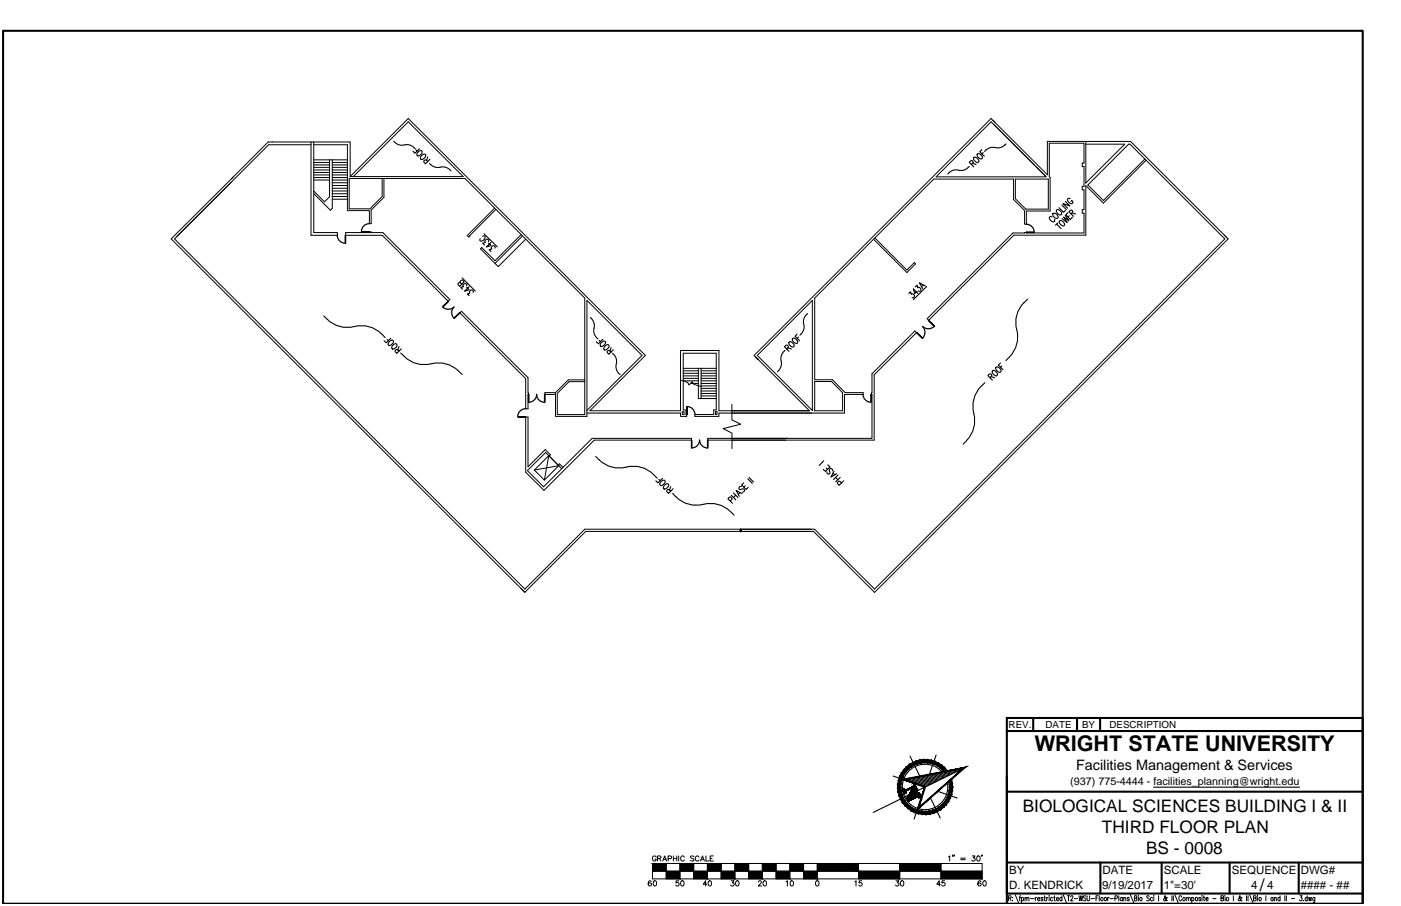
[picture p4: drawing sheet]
<svg xmlns="http://www.w3.org/2000/svg" width="432mm" height="279mm" viewBox="0 0 432 279" stroke-linecap="round" stroke-linejoin="round" font-family="sans-serif">
<!-- layer: Bio Sci I-3|A-NOTE -->
<g fill="none" stroke="#000" stroke-width=".34">
<path d="M298.8 51.3a3.4 3.4 0 0 1-3.9 1.1l-1.5 .3-1.3 1M299.4 50.7l.5-.6-.4-.6-.8 .6 1.4 1.3M299.7 50.3l1.1 .4M300.3 48.5a1.13 1.13 0 0 1 1.2 1.6 1.34 1.34 0 0 1-1.4-1.4zM301.4 47.4a1.13 1.13 0 0 1 1.2 1.6 1.12 1.12 0 0 1-1.1-.4 1.12 1.12 0 0 1-.1-1.2zM302.6 46.2l-.6 .6 1.4 1.4M303 47l-.3 .5M309.7 44.7a4.2 4.2 0 0 1-4 .7l-1 .3-1.2 1M310.1 44.4l-.4 .4M324.2 66.9a.56 .56 0 0 0-.8 .1 .56 .56 0 0 0 .3 .8l.3 .4a.54 .54 0 0 0 .8 .2 .54 .54 0 0 0 .2-.8M324.5 65.9a1.04 1.04 0 0 1 1.2 .2 1.04 1.04 0 0 1 .2 1.2 1.27 1.27 0 0 1-1.4-1.4zM325.6 64.9a1.02 1.02 0 0 1 1.2 .1 1.02 1.02 0 0 1 .2 1.3 1.34 1.34 0 0 1-1.4-1.4z"/>
<path d="M325.6 69.1l1.4 1.4M326 68.8l-.7 .6M326.4 64.1l1.4 1.4 .6-.6M326.7 68a1.12 1.12 0 0 1 1.1 .5 1.12 1.12 0 0 1 .1 1.2 1.13 1.13 0 0 1-1.2-1.7zM327.3 63.2l1.3 1.4M328.3 66.4l1.2 1.7-1.7-1.2 1.1 1.7-1.6-1.1M328.4 62.1l1.3 1.4-2.1-.7 1.4 1.4M329.2 65.6l-.7 .7 1.4 1.4 .7-.7M329.6 66.5l-.4 .4M329.8 61.3a.56 .56 0 0 0-.8 .1 .56 .56 0 0 0 .3 .8l.3 .4a.56 .56 0 0 0 .9 .1 .56 .56 0 0 0-.2-.9l-.2 .3M330.1 66l.5-.7-.4-.5-.7 .5 1.3 1.4M330.5 65.6l1 .4"/>
<path d="M248.5 97.1a4 4 0 0 0-.7 4l-.2 1-1 1.2M248.9 96.7l-.3 .4M315.6 93.3a8.9 8.9 0 0 0-2 9.3 8.7 8.7 0 0 1-2.5 7.4M316.7 92.3l-1 1M240 114.3l-.4 .4M240.7 111.4v1.5l-.7 1.4M241.9 108l-.7 .8-.4 1v1.6M242.5 107.6l.5-.7-.5-.5-.7 .5 1.4 1.4M242.8 107.2l1.1 .4M243.1 105.6a1.1 1.1 0 0 1 1.7 1 .85 .85 0 0 1-1 .4 .85 .85 0 0 1-.6-.8zM244.2 104.5a1.07 1.07 0 0 1 1.6 1v.2a1.13 1.13 0 0 1-1.6-1.2zM245.7 103.1l-.7 .6 1.4 1.4"/>
<path d="M246.1 103.9l-.4 .5M303.5 118a9.3 9.3 0 0 0-3.2 10.4 8.7 8.7 0 0 1-2.4 7.5M305.1 116.5l.6-.7-.5-.5-.7 .5 1.4 1.4M305.5 116.1l1 .4M306 114.3a1.14 1.14 0 0 1 1.2 1.6 1.16 1.16 0 0 1-1.2-1.6zM307.1 113.2a1.1 1.1 0 0 1 1.1 .4 1.1 1.1 0 0 1 .1 1.2 1.15 1.15 0 0 1-1.2-1.6zM308.4 111.9l-.7 .7 1.4 1.4M308.8 112.8l-.4 .5M311.2 110.1l-1.2 1.1M297.9 135.9l-1 1.1M225.1 154.5l.5-.6-.5-.6-.8 .5 1.4 1.4M225.4 152.8l1.4 1.3"/>
<path d="M226.1 152l1.4 1.4M226.8 152.7l-.8 .7M228.1 151.9l-.5 .5M228.5 150l-.7 .3v.5l.3 .2a.85 .85 0 0 1 1.4 .3l-.3 .4h-.4M228.7 152.2l-1.8-1 1 1.8M229.2 148.9l-.6 .6 1.4 1.4 .6-.6M229.6 149.8l-.4 .4M230.5 147.7l1.4 1.4M230.9 147.2l1.4 1.4"/>
</g>
<!-- layer: Bio Sci I-3|ROOM-NUMBER -->
<path d="M280.1 90.5l.5-.5 .3 .8a.58 .58 0 0 1 .9 .2 .58 .58 0 0 1-.7 .8M282.1 88.5l.5-.6 .3 .9a.55 .55 0 0 1 .9 .3 .55 .55 0 0 1-.7 .6M282.7 89.8l-.8 .7-.4-1.4 1.4 1.4M284.6 87.9l-.5 .5M285.2 88.2l-1.8-1 1 1.8M285.6 88.4l-4.1 4" fill="none" stroke="#000" stroke-width=".34"/>
<!-- layer: Bio Sci I-3|A-EXISTING -->
<g fill="none" stroke="#000" stroke-width=".31">
<path d="M305.4 37.6l17 16.9h-33.9zM306 37.1l.7 .6M306.2 38.2l12.8 12.8M312.9 55.2h10.2v9.3h-6.9l-3.3-3.2zM319.3 51.4l3 3M334.7 43.6v12.8l11.9-11.9h-11.9M352.9 49l-12.8 12.8-4.8-4.8 12.6-12.5h.4l29.2 29.2-107.9 108-18.5-18.5h-22.8M353.2 49.4l-13.1 13.2-5.4-5.4v15.3h-22.2l-26.3 26.3-.4-.5 26.4-26.4h3.6v-.2h.5v.2h17.8v-6.1h-.5v-1.1h.5v-6.1h-.5v-1.1h.5v-6.1h-.5v-1.1h.5v-6.1h-10.7l.3 20.9h-7.4v4h-.5v-4.2l-3.4-3.4v-6.3h-24.6l-36.7 36.7v25.2h5.5l3.9 4h5.5v.5h-5.7v5.8h-34.7M269.6 73.4l9.9 9.9 2.3-2.3 .4 .4-2.7 2.6-10.2-10.2M377.3 72.5l.8 .8M250.4 92.6v34l-17-17zM233.6 110.8l-.7-.7 .7 .7"/>
<path d="M251.1 117.7h5.2l3.4 3.4v5.6h-8.6zM225.6 135.2h43.1v-13.6h-.1v-.5h.1v-5.8l13.3-13.2 .5 .5-13.1 13v20.1h-43.8M225.6 124.7v4.8l2.7 1.3-5.4 1.4 2.7 1.4v4.8M225.6 126.7h23.9l-17.1-17.1 73-73.1 17.4 17.4v-10.3h25.7l30 30.1-108.9 109-18.8-18.8h-22.5M228.3 163v.4l-.3 .1 .6 .1-.3 .1v.4"/>
</g>
<!-- layer: Bio Sci I-3|A-DOOR -->
<path d="M316.3 69.1a2.43 2.43 0 0 1 2.4 2.5M316.3 71.6l2.4 .1zM286.1 98.9l2 1.7zM282.5 102.5l1.8 1.9zM284.3 100.7a2.56 2.56 0 0 1 0 3.6M287.9 100.7a2.56 2.56 0 0 1-3.6 0M266 121.6a2.43 2.43 0 0 0 2.4 2.5M268.4 121.6l.2 2.5z" fill="none" stroke="#000" stroke-width=".38"/>
<!-- layer: Bio Sci II-3|A-EXISTING -->
<g fill="none" stroke="#000" stroke-width=".31">
<path d="M71.9 54.5l-19.1 19.2 109 109M83.9 43.7v.1M95.9 44.6h-13.1l-29 29.1 108 108 18.4-18.5h69.9M95.9 43.8v28.8h8.1v-.9h-7.3v-27.9M96.7 44.6h10.4v20.4h6.7v4h.6v-4.2l3.9-4v-5.8M96.7 52.4h4.9M96.7 53.2h4.9M96.7 53.9h4.9M96.7 54.8h4.9M96.7 50.9h4.9M96.7 50.1h4.9M96.7 49.3h10.4"/>
<path d="M96.7 55.5h4.9M96.7 51.6h4.9M101.6 49.3v11.4l-1.6 1.5-3.3-3.3M102.4 49.3v14.9l-.6 .6-5.1-5.1M102.4 52.4h4.7M102.4 53.2h4.7M102.4 53.9h4.7M102.4 54.8h4.7M102.4 50.9h4.7M102.4 50.1h4.7M102.4 55.5h4.7M102.4 51.6h4.7"/>
<path d="M102.4 56.4h4.7M102.4 57.2h4.7M102.4 58.1h4.7M102.4 58.9h4.7M102.4 59.7h4.7M107.9 54.5l17.9-18 73.1 73.1-17.1 17.1h27.9v-18.6h11.9v18.6h27.9M107.9 54.5v-10.7h-25.3l-11.3 11.3M107.9 54.5h34.9l-17-16.9-16.9 16.9M117.8 55v5.6l-3.8 3.8h-6.4v-9.4h35.7l36.9 36.9v36h-8.4v-6.6l3.6-3.6h4.8M102.4 60.6h4.7M102.4 61.4h4.7M106.5 71.7h11.5l20.7 20.7-.6 .5-20.3-20.3h-11.3z"/>
<path d="M113.8 71.7v-.2h.6v.2M152.5 64.2l-8.5 8.5 .5 .4 8.3-8.5M160.6 72.4l-8 8-4.1-4.1-.4 .4 5.5 5.5 8.4-8.4M161.1 72.7l-8.5 8.5M142.2 96l20.5 20.5v9.6h-.7v-9.3l-20.3-20.3zM180.2 117.2h-5.1l-3.9 3.9M209.7 117.2l2.2 .7 .5 .8 1-1 .4 .8 2.2 .7M210.6 117.4h4.6M210.6 116.7h4.6M210.6 115.9h4.6M210.6 115.1h4.6M210.6 114.4h4.6"/>
<path d="M210.6 113.6h10.1M213 118.3h2.2M215.2 113.6v9.3h5.5M216.1 118.3h4.6M216.1 117.4h4.6M216.1 116.7h4.6M216.1 115.9h4.6M216.1 115.1h4.6M216.1 114.4h4.6M216.1 119.8h4.6M216.1 113.6v9.3M216.1 119h4.6"/>
<path d="M171.2 121.1v7.3h9.7v-35.8l17 17-17 17M171.2 121.1h-3.2v.5h3.2M180.9 127.4h28.8v1h1.9l-.2-2h-.8v-17.5h10.1v17.5h-.7v1.4h-5.8v.6h7.4v-1h28.6M210.3 127h.5v.8h-.5zM216.1 120.6h4.6M216.1 121.3h4.6M216.1 122.1h4.6M220.5 127h.5v.8h-.5zM242.8 135.2h-24.6v.5h24M169.1 140.5l-4.4 4.5M169.2 140.6l.4-.3-1.6-1.6-5.3 5.2v-15.3h-.7v17l5.7 5.6 15.4-15.5h30v-.5h-30.6l-15 14.9-5-5 5.7-5.6 4.9 5M172 143.4l.4-.3 1.1 1.1"/>
<path d="M172.2 143.6l-3.1-3.1-1.3 7.6-3.1-3.1M172.2 143.6l-7.5 1.4M172.2 143.6l-4.4 4.5M250.8 163.9h-70.3l-18.7 18.8-1.3-1.2"/>
</g>
<!-- layer: Bio Sci II-3|A-NOTE -->
<g fill="none" stroke="#000" stroke-width=".34">
<path d="M121.3 43.6a3.4 3.4 0 0 0 3.9 1l1.5 .3 .9 .6M127.6 45.5l.4 .4M128.2 46.2l.4 .4M129 46.7a.6 .6 0 0 1 1-.2 .6 .6 0 0 1-.1 1l-.4 .3a.57 .57 0 0 1-.9 .2 .57 .57 0 0 1 .1-1zM129.3 45.9l-1.4 1.4-.6-.7M129.8 48.1l.3-.3a.59 .59 0 0 1 1-.2 .59 .59 0 0 1-.1 1l-.4 .3a.6 .6 0 0 1-.9 .2 .6 .6 0 0 1 .1-1zM131.8 48.4l-.3 1.1M132.4 50.4a3.3 3.3 0 0 0 3.8 1.1l1.6 .2 .8 .6M132.5 49.1l-1.4 1.4-.5-.8 .5-.4 .7 .5M138.7 52.4l.3 .3M99.8 97.4a9.4 9.4 0 0 0 10.3 3.1 9.1 9.1 0 0 1 8.6 3.6M182 97.9a3.4 3.4 0 0 1 1 3.8l.3 1.5 .6 .9"/>
<path d="M119.3 104.7l.4 .3M119.9 105.5l.3-.3a.6 .6 0 0 1 1-.2 .6 .6 0 0 1-.2 1l-.3 .3a.58 .58 0 0 1-1 .1 .58 .58 0 0 1 .2-.9zM120.5 104.3l-1.4 1.4-.7-.6M121 106.6l.3-.3a.6 .6 0 0 1 1-.2 .6 .6 0 0 1-.2 1l-.3 .3a.6 .6 0 0 1-1 .1 .6 .6 0 0 1 .2-.9zM123 106.9l-.4 1.1M123.5 108.9l1.1 1.1M123.7 107.6l-1.4 1.4-.5-.8 .5-.4 .7 .5M124.6 109.9a9.1 9.1 0 0 0 9.3 2.1 8.7 8.7 0 0 1 7.4 2.4M141.4 114.4l1 1.1M183.9 104.2l.4 .3M184.7 105l.4 .3M185.2 105.8l.4-.3a.59 .59 0 0 1 .9-.2 .59 .59 0 0 1-.1 .9l-.4 .4a.6 .6 0 0 1-.9 .1 .6 .6 0 0 1 .1-.9z"/>
<path d="M185.8 104.6l-1.4 1.4-.6-.6M186.3 106.9l.4-.4a.59 .59 0 0 1 .9-.1 .59 .59 0 0 1-.1 .9l-.4 .4a.6 .6 0 0 1-.9 .1 .6 .6 0 0 1 .1-.9zM188.4 107.2l-.4 1.1M188.8 108.9a3.3 3.3 0 0 1 1 3.9l.3 1.5 .6 .9M189 107.8l-1.4 1.4-.5-.7 .5-.5 .7 .6M190.8 115.2l.3 .3M183.6 140.8l1.1 1M184.7 141.8a8.7 8.7 0 0 0 8.3 2.2M193 144.1a9 9 0 0 1 9.5 3.4M203 147.8l.5 .4M203.6 148.6l.3-.2a.59 .59 0 0 1 1-.2 .59 .59 0 0 1-.2 .9l-.3 .4a.59 .59 0 0 1-1 .1 .59 .59 0 0 1 .2-1zM204.2 147.5l-1.4 1.4-.6-.6"/>
<path d="M204.7 149.7l.3-.3a.59 .59 0 0 1 1-.1 .59 .59 0 0 1-.2 .9l-.3 .4a.6 .6 0 0 1-1 .1 .6 .6 0 0 1 .2-1zM206.7 150l-.4 1.1M207.3 152.2l1.1 1.1M207.4 150.7l-1.3 1.5-.6-.8 .6-.5 .6 .6M208.4 153.3a8.7 8.7 0 0 0 8.4 2.2M216.8 155.5a8.7 8.7 0 0 1 8.3 2.3M225.2 157.8l1 1M253.9 142.1l-1.4 1.4M254.6 144.3l.4 .5M255.1 143.4l.7 .6-1.4 1.4-.7-.6M256.6 145.2a.53 .53 0 0 0-.5-.7 .53 .53 0 0 0-.5 .7l.2 .7-.2 .3-.5-.1-.2-.6M256.8 145.9l.5 .5"/>
<path d="M257.1 145.3l-1 1.8 1.8-1M257.5 147.2l.7 .7M258.3 146.5l-1.4 1.4M259 147.2l-1.4 1.4M260 148.3l-1.4 1.4-.5-.7 .5-.6 .7 .5"/>
</g>
<!-- layer: Bio Sci II-3|A-DOOR -->
<g fill="none" stroke="#000" stroke-width=".38">
<path d="M103.9 72.6a2.43 2.43 0 0 0 2.5 2.4M106.4 72.6l.1 2.4zM111.4 71.4l2.4 .1zM113.8 69a2.43 2.43 0 0 0-2.4 2.4M136.4 94.6l1.8-1.6zM136.5 94.7a2.4 2.4 0 0 0 3.4 0 2.43 2.43 0 0 0 0 3.4M139.9 98.1l1.8-1.6zM159.6 128.5l2.4 .1zM162 126a2.43 2.43 0 0 0-2.4 2.5M162.9 121.6l.1 2.5zM165.4 121.6a2.43 2.43 0 0 0 2.4 2.5M165.4 121.6a2.43 2.43 0 0 1-2.4 2.5"/>
<path d="M167.8 121.6l.2 2.5zM211.6 125.4l.2 2.4zM211.7 125.4a2.43 2.43 0 0 1 2.5 2.4M213.1 135.7l.1 2.4zM213.2 138.1a2.43 2.43 0 0 0 2.4-2.4 2.43 2.43 0 0 0 2.5 2.4M218.1 135.7l.1 2.4z"/>
</g>
<!-- layer: Bio Sci II-3|ROOM-NUMBER -->
<path d="M148.7 72.8a.56 .56 0 0 1 .8 .2 .56 .56 0 0 1-.2 .8l-.4 .3a.55 .55 0 0 1-.7 .3 .55 .55 0 0 1-.2-.8M149.2 72.1l4.1 4M150.6 74.5v-.1a.6 .6 0 0 0-.8-.6 .6 .6 0 0 0-.2 1l-.8 .2 .5 .6M151.3 74.8l-1.4 1.4 1.5-.5-.8-.7M152.5 76.5l.1-.2a.59 .59 0 0 0-.8-.5 .59 .59 0 0 0-.2 1l-.8 .2 .5 .6M141.9 87.2l.2-.7h.5l.5 .4-1.4 1.4-.5-.8 .5-.4 .6 .5M142.5 85.7l4 4.1M143.8 88.2a.57 .57 0 0 0-.6-.7 .57 .57 0 0 0-.4 .9l-.8 .3 .6 .5M144.6 88.4l-1.4 1.4 1.4-.4-.7-.8M145.8 90.2a.58 .58 0 0 0-.7-.7 .58 .58 0 0 0-.3 .9l-.8 .2 .6 .6" fill="none" stroke="#000" stroke-width=".34"/>
<!-- layer: BORDER -->
<g fill="none" stroke="#000" stroke-width=".63">
<path d="M.9 9.5h419.1v269.2h-419.1zM310.3 225.4h109.7M318.4 221.4v4M331.9 221.4v4M339.1 221.4v4M310.3 244.2h109.7M310.3 278.7v-57.3h109.7v57.3M310.3 275.6h109.7M310.3 266h109.7M339.1 266v9.6M358 266v9.6M379 266v9.6"/>
<path d="M400.3 266v9.6"/>
</g>
<!-- layer: BORDER-NOTE -->
<g fill="none" stroke="#000" stroke-width=".31">
<path d="M310.8 277l.7-.1v-.6l-.7-.1v1.6M311.2 277l.4 .8M312.1 277.7h.1M312.1 276.7v.2zM312.9 275.9l1 2.5M314.1 276.7h.5M314.6 276.2l-.3 .3v1.3M314.8 277l.1-.2a.43 .43 0 0 1 .6 .5 .43 .43 0 0 1-.7 .3M314.8 276.7v1.7M315.9 277l.3-.3 .3 .1v1M315.9 276.7v1.1M316.5 277l.3-.3 .3 .1v1"/>
<path d="M317.6 277.1h1M319.1 276.7v1.1M319.5 276.7l-.4 .5M319.8 277.2h.7l-.1-.4a.43 .43 0 0 0-.6 .5 .43 .43 0 0 0 .7 .3M321.5 277l-.3-.3-.4 .3 .6 .3v.4l-.6-.1M321.8 276.7h.4M322 276.2v1.3l.3 .3M322.6 276.7v1.1M323 276.7l-.4 .5M323.3 276.3h.1M323.4 276.7v1.1M324.5 277l-.2-.2a.43 .43 0 0 0-.5 .5 .43 .43 0 0 0 .7 .3"/>
<path d="M324.8 276.7h.4M325 276.2v1.3l.3 .3M325.6 277.2h.7l-.1-.4a.43 .43 0 0 0-.6 .5 .43 .43 0 0 0 .7 .3M327.3 277l-.1-.2a.43 .43 0 0 0-.6 .5 .43 .43 0 0 0 .7 .3M327.3 276.2v1.6M327.7 275.9l1 2.5M328.9 276.2h.8M329.3 276.2v1.6M330 276.6l.1-.3h.5v.5l-.6 1h.8M331.1 277.1h1M332.5 276.2l.3 1.6 .3-1.6 .3 1.6 .3-1.6M334.7 276.5l-.7-.2v.5l.6 .3 .1 .5-.3 .2-.5-.2"/>
<path d="M335 276.2v1.1l.4 .5 .4-.2v-1.4M336.3 277.1h1M337.8 277h.4M338.5 276.2h-.7v1.6M338.8 276.2v1.6M341.4 276.7v1.1M341.9 276.7l-.5 .5M342.2 277.1h1M343.6 277l.8-.1-.1-.6-.7-.1v1.6M344.8 276.2v1.6M345.9 277l-.2-.3a.49 .49 0 0 0-.5 .6 .49 .49 0 0 0 .6 .4l.1-.1M345.9 276.7v1.1"/>
<path d="M346.3 277l.3-.3 .3 .1 .1 1M346.3 276.7v1.1M348 277l-.2-.3-.4 .3 .6 .3v.4l-.6-.1M348.4 275.9l1 2.5M349.6 277l.7-.1v-.6l-.7-.1v1.6l.8-.1v-.6l-.2-.1M350.8 276.3h.1M350.9 276.7v1.1M354.2 276.5l-.7-.2v.4a.68 .68 0 0 1 .6 1l-.7-.1M355.2 277l-.1-.2a.43 .43 0 0 0-.5 .5 .43 .43 0 0 0 .6 .3M355.6 276.3h.1M355.6 276.7v1.1M357.1 276.2v1.6"/>
<path d="M359.8 276.9l-.1-.2-.4 .9a.39 .39 0 0 1-.5 .1 .39 .39 0 0 1-.1-.6l.5-.3v-.5h-.2v.5l.4 .8 .2 .2 .2-.1M361.2 276.2v1.6M361.6 276.2v1.6M362.1 275.9l1 2.5M364.2 276.6a.44 .44 0 0 0-.5-.4 .44 .44 0 0 0-.3 .6v.4a.44 .44 0 0 0 .3 .6 .44 .44 0 0 0 .5-.4M365.6 277l.3-.3 .3 .1v1M365.6 276.7v1.1M366.2 277l.3-.3 .3 .1 .1 1M367.3 277l.1-.2a.43 .43 0 0 1 .6 .5 .43 .43 0 0 1-.7 .3M367.3 276.7v1.7M370.1 277l-.2-.3-.4 .3 .5 .3v.4l-.5-.1M370.4 276.3h.1"/>
<path d="M370.5 276.7v1.1M370.9 276.7h.4M371.1 276.2v1.3l.2 .3M371.7 277.2h.7l-.3-.5a.49 .49 0 0 0-.4 .6 .49 .49 0 0 0 .6 .4l.1-.1M373.8 277.1h1M376.3 277l.7-.1 .1-.5-.8-.2v1.6l.8-.1v-.6l-.3-.1M377.5 276.3h.1M377.6 276.7v1.1M380.1 276.2v1.6M382.8 276.9l-.1-.2a.8 .8 0 0 1-.9 1l-.2-.4 .7-.7-.2-.4-.1 .6 .5 .9h.3M384.2 276.2v1.6M384.7 276.2v1.6"/>
<path d="M385.1 275.9l1 2.5M386.3 277l.7-.1 .1-.5-.8-.2v1.6l.8-.1v-.6l-.2-.1M387.5 276.3h.1M387.6 276.7v1.1M390.2 276.2v1.6M392.4 277l-.3-.3a.49 .49 0 0 0-.4 .6 .49 .49 0 0 0 .6 .4l.1-.1M392.4 276.7v1.1M392.8 277l.2-.3 .3 .1 .1 1M392.8 276.7v1.1M394.5 277l-.1-.2a.44 .44 0 0 0-.6 .5 .44 .44 0 0 0 .7 .3M394.5 276.2v1.6M396 276.2v1.6"/>
<path d="M396.5 276.2v1.6M398 277.1h1M400.7 276.2h.6l-.3 .6a.46 .46 0 0 1 .3 .7 .46 .46 0 0 1-.8 0M401.7 277.7h.1M402.9 277l-.2-.3a.49 .49 0 0 0-.5 .6 .49 .49 0 0 0 .6 .4l.1-.1M402.9 276.2v1.6M403.3 276.7l.2 1.1 .2-1.1 .3 1.1 .2-1.1M405.2 276.7v1.5l-.5 .1M405.2 277l-.2-.3a.49 .49 0 0 0-.5 .6 .49 .49 0 0 0 .6 .4l.1-.1"/>
<circle cx="339.6" cy="277.2" r=".49"/>
<circle cx="340.7" cy="277.2" r=".48"/>
<circle cx="351.6" cy="277.2" r=".48"/>
<circle cx="364.9" cy="277.2" r=".49"/>
<circle cx="368.8" cy="277.2" r=".49"/>
<circle cx="378.3" cy="277.2" r=".48"/>
<circle cx="388.4" cy="277.2" r=".48"/>
</g>
<path d="M355.5 242.8h45" fill="none" stroke="#000" stroke-width=".34"/>
<!-- layer: Graphic Scale -->
<g fill="none" stroke="#000" stroke-width=".31">
<path d="M200.7 271.9l-.1-.2a.73 .73 0 0 0-.8 .7 .73 .73 0 0 0 .7 .7 .5 .5 0 0 0 0-.8 .5 .5 0 0 0-.7 .4M201.1 266.3h101.6v4.7h-101.6zM201.1 268.7h101.6M201.5 271.7a.79 .79 0 0 1 1 .6 .79 .79 0 0 1-.6 .9l-.5-.3zM202.2 264.3a.59 .59 0 0 0-.6-.3 .59 .59 0 0 0-.5 .6v.3a.57 .57 0 0 0 .6 .6 .57 .57 0 0 0 .5-.6h-.3M202.7 264.7l.9-.1 .1-.5-1-.1v1.5M203.2 264.7l.5 .8M204.3 265.5l.6-1.5 .6 1.5M204.5 265h.7M205.3 266.3v4.7M205.9 264.8l1-.1v-.7h-1v1.5M207.5 264v1.5"/>
<path d="M207.5 264.7h1.1M208.6 264v1.5M209.2 271.6h-.8l-.1 .7a.56 .56 0 0 1 .9 0 .56 .56 0 0 1-.1 .8 .56 .56 0 0 1-.8-.2M209.2 264v1.5M209.6 266.3v4.7M210 271.7a.79 .79 0 0 1 .9 .6 .79 .79 0 0 1-.5 .9l-.5-.3zM210.9 264.3a.59 .59 0 0 0-.6-.3 .59 .59 0 0 0-.5 .6v.3a.6 .6 0 0 0 .4 .6 .6 .6 0 0 0 .7-.3M213.8 266.3v4.7M213.9 264.2l-.4-.2-.7 .2 .2 .4 .8 .3 .1 .4-.4 .2-.7-.2M215.4 264.3a.59 .59 0 0 0-.6-.3 .59 .59 0 0 0-.5 .6v.3a.6 .6 0 0 0 .5 .6 .6 .6 0 0 0 .6-.3M215.9 265.5l.6-1.5 .6 1.5M216.1 265h.8"/>
<path d="M217.6 264v1.5h.9M217.9 272.7h-1.1l.7-1.1v1.6M218 266.3v4.7M218.5 271.7a.79 .79 0 0 1 .9 .6 .79 .79 0 0 1-.5 .9l-.6-.3-.1-.6zM218.9 264.7h.6M219.9 264h-1v1.5h1M222.3 266.3v4.7M225.4 271.6h.8l-.5 .7a.52 .52 0 0 1 .4 .8 .52 .52 0 0 1-.9-.2M226.5 266.3v4.7M227 271.7a.79 .79 0 0 1 .9 .6 .79 .79 0 0 1-.6 .9l-.5-.3-.1-.6zM230.7 266.3v4.7M233.7 272l.3-.4 .7 .3-1 1.3h1.1"/>
<path d="M235 266.3v4.7M235.4 271.7a.79 .79 0 0 1 1 .6 .79 .79 0 0 1-.6 .9l-.5-.3-.1-.6zM239.2 266.3v4.7M242.3 271.9l.4-.3v1.6M243.4 266.3v4.7M243.7 271.7a.73 .73 0 0 1 .9 .7 .73 .73 0 0 1-.9 .7l-.2-.5zM247.7 266.3v4.7M251.6 271.7l.2-.1a.84 .84 0 0 1 .6 .8 .84 .84 0 0 1-.6 .8l-.5-.6zM251.9 266.3v4.7M263.5 271.9l.3-.3v1.6M264.6 266.3v4.7M265.6 271.6h-.7l-.1 .7a.56 .56 0 0 1 .8 0 .56 .56 0 0 1-.1 .8 .56 .56 0 0 1-.8-.2"/>
<path d="M276.2 271.6h.8l-.5 .7a.52 .52 0 0 1 .4 .8 .52 .52 0 0 1-.9-.2M277.3 266.3v4.7M277.8 271.7a.79 .79 0 0 1 .9 .6 .79 .79 0 0 1-.6 .9l-.5-.3-.1-.6zM289.9 272.7h-1.2l.8-1.1v1.6M290 266.3v4.7M291.1 271.6h-.7l-.1 .7a.57 .57 0 0 1 .9-.1 .57 .57 0 0 1-.1 .9 .57 .57 0 0 1-.8-.2M292.3 264.3l.4-.3v1.5M293.7 263.8l-.1 .3M294.1 263.8h-.1h.1l-.1 .3M296.1 264.6h1.4M296.1 265.1h1.4M299.6 264h.9l-.5 .6a.53 .53 0 0 1 .5 .4 .53 .53 0 0 1-.4 .6 .53 .53 0 0 1-.6-.4"/>
<path d="M301.3 264a.73 .73 0 0 1 .8 .8 .73 .73 0 0 1-.8 .7l-.3-.6zM302.3 271.9l-.1-.2a.73 .73 0 0 0-.8 .7 .73 .73 0 0 0 .7 .7 .5 .5 0 0 0 0-.8 .5 .5 0 0 0-.7 .4M302.7 263.8h-.2h.2l-.2 .3M303.2 271.7a.78 .78 0 0 1 .9 .6 .78 .78 0 0 1-.6 .9l-.5-.3-.1-.6z"/>
</g>
<g fill="#000" stroke="#000" stroke-width=".31">
<path d="M201.1 266.3l4.2 2.4v-2.4zM201.1 266.3l4.2 2.4h-4.2z"/>
<path d="M205.3 268.7l4.3 2.3v-2.3zM205.3 268.7l4.3 2.3h-4.3z"/>
<path d="M209.6 266.3l4.2 2.4v-2.4zM209.6 266.3l4.2 2.4h-4.2z"/>
<path d="M213.8 268.7l4.2 2.3v-2.3zM213.8 268.7l4.2 2.3h-4.2z"/>
<path d="M218 266.3l4.3 2.4v-2.4zM218 266.3l4.3 2.4h-4.3z"/>
<path d="M222.3 268.7l4.2 2.3v-2.3zM222.3 268.7l4.2 2.3h-4.2z"/>
<path d="M226.5 266.3l4.2 2.4v-2.4zM226.5 266.3l4.2 2.4h-4.2z"/>
<path d="M230.7 268.7l4.3 2.3v-2.3zM230.7 268.7l4.3 2.3h-4.3z"/>
<path d="M235 266.3l4.2 2.4v-2.4zM235 266.3l4.2 2.4h-4.2z"/>
<path d="M239.2 268.7l4.2 2.3v-2.3zM239.2 268.7l4.2 2.3h-4.2z"/>
<path d="M243.4 266.3l4.3 2.4v-2.4zM243.4 266.3l4.3 2.4h-4.3z"/>
<path d="M247.7 268.7l4.2 2.3v-2.3zM247.7 268.7l4.2 2.3h-4.2z"/>
<path d="M251.9 266.3l12.7 2.4v-2.4zM251.9 266.3l12.7 2.4h-12.7z"/>
<path d="M264.6 268.7l12.7 2.3v-2.3zM264.6 268.7l12.7 2.3h-12.7z"/>
<path d="M277.3 266.3l12.7 2.4v-2.4zM277.3 266.3l12.7 2.4h-12.7z"/>
<path d="M290 268.7l12.7 2.3v-2.3zM290 268.7l12.7 2.3h-12.7z"/>
</g>
<!-- layer: North Arrow -->
<g fill="#000" stroke="#000" stroke-width=".31">
<path d="M278.4 243.9l.5 .7zM278.6 243.8l.3 .3zM278.9 243.8l.1 .2zM278.9 243.8l.2 .1zM280.4 244.7l1.3 1.6-1.6 .7zM281.7 241.8l.2-.1 .3 .7zM283 245.4l.1 .1zM283.1 245.3l.1 .2zM283.2 245l.6 .8zM283.2 245.1l.6 .7zM283.6 245.6l.1 .2z"/>
<path d="M280.3 235.7l1.1-.6 .4 .9zM280.3 235.7l.6 .8 .9-.5zM279.4 236.4l.9-.7 .6 .8zM279.4 236.4l.6 .8 .9-.7zM279.4 236.4l.6 .8-1.4 .1zM278.6 237.3l.7 .7 .7-.8zM278.6 237.3l.7 .7-1.5 .3zM277.8 238.3l.9 .5 .6-.8zM277.8 238.3l.9 .5-1.4 .6zM277.3 239.4l.9 .4 .5-1zM277.3 239.4l.9 .4-1.3 .8zM276.9 240.6l1 .2 .3-1zM276.9 240.6l1 .2-1.2 .9zM276.7 241.7l1 .1 .2-1zM276.7 241.7l1 .1-1.1 1.1zM277.7 241.8l-1.1 1.1h1zM276.6 242.9h1l-.9 1.3zM277.6 242.9l-.9 1.3 1-.2zM276.7 244.2l1-.2-.7 1.3zM277.7 244l-.7 1.3 1-.3zM277 245.3l1-.3-.5 1.4zM278 245l-.5 1.4 .9-.4zM277.5 246.4l.9-.4-.3 1.5zM278.4 246l-.3 1.5 .8-.6zM278.1 247.5l.8-.6v1.5zM278.9 246.9v1.5l.7-.6zM278.9 248.4l.7-.6 .2 1.5zM279.6 247.8l.2 1.5 .6-.8zM280.4 248.5l.3 1.5-.9-.7zM280.4 248.5l.3 1.5 .5-.9zM281.2 249.1l.6 1.4-1.1-.5zM281.2 249.1l.6 1.4 .4-.9zM282.2 249.6l.8 1.3-1.2-.4zM282.2 249.6l.8 1.3 .2-.9zM283.2 250l1 1.1-1.2-.2zM283.2 250l1 1.1v-.9zM284.2 250.2l1.1 1-1.1-.1zM284.2 250.2l1.1 1v-1zM285.3 250.2l1.3 .9-1.3 .1zM285.3 250.2l1.3 .9-.2-1zM286.4 250.1l1.4 .7-1.2 .3zM286.4 250.1l1.4 .7-.4-.9zM287.4 249.9l1.5 .4-1.1 .5zM287.4 249.9l1.5 .4-.5-.9zM288.4 249.4l1.5 .3-1 .6zM288.4 249.4l1.5 .3-.6-.8zM289.3 248.9l1.5 .1-.9 .7zM289.3 248.9l1.5 .1-.7-.7zM290.1 248.3l1.5-.1-.8 .8zM290.8 247.5l-.7 .8 1.5-.1zM290.8 247.5l1.5-.3-.7 1zM291.5 246.7l-.7 .8 1.5-.3zM291.5 246.7l1.4-.5-.6 1zM291.9 245.8l-.4 .9 1.4-.5zM291.9 245.8l1.4-.7-.4 1.1zM292.3 244.8l-.4 1 1.4-.7zM292.3 244.8l1.3-.8-.3 1.1zM292.5 243.8l-.2 1 1.3-.8zM292.5 243.8l1.1-1v1.2zM292.6 242.8l-.1 1 1.1-1zM293.6 241.7v1.1h-1zM292.6 241.8v1l1-1.1zM293.3 240.5l.3 1.2-1 .1zM292.4 240.8l.2 1 .7-1.3z"/>
<path d="M291.1 236.7l.8 .9-.8 .6zM291.1 236.7l-.7 .7 .7 .8zM290.3 235.9l.8 .8-.7 .7zM290.3 235.9l-.6 .8 .7 .7zM289.3 235.3l1 .6-.6 .8zM289.3 235.3l-.5 .8 .9 .6zM288.2 234.8l1.1 .5-.5 .8zM288.2 234.8l-.4 .9 1 .4zM287.1 234.5l1.1 .3-.4 .9zM287.1 234.5l-.2 .9 .9 .3zM285.9 234.2l1.2 .3-.2 .9zM285.9 234.2l-.1 1.1 1.1 .1zM284.8 234.2h1.1l-.1 1.1zM284.8 234.2v1l1 .1zM283.6 234.3l1.2-.1v1zM283.6 234.3l.2 1 1-.1zM282.5 234.6l1.1-.3 .2 1zM282.5 234.6l.3 1 1-.3zM281.4 235.1l1.1-.5 .3 1zM281.4 235.1l.4 .9 1-.4z"/>
<path d="M278.4 240.3l.1 .3 19.2-4zM278.5 240.6l19.2-4-1.1 .5zM282.6 249.8l15.1-13.2-1.1 .5zM283.2 248.9l13.4-11.8-14 12.7zM284.9 242.8l-2.3 7 .6-.9zM284.9 242.8l.4-.2-2.1 6.3zM278.4 240.5l6.5 2.3 .4-.2zM278.5 240.3l6.8 2.3-6.9-2.1z"/>
<path d="M278.4 243.9l.5 .7zM278.5 244l.3 .7z"/>
<path d="M278.4 243.4l.1 .2zM278.4 243.4l.1 .2z"/>
<path d="M278.4 243.4l.1 .3zM278.4 243.4l.1 .3z"/>
<path d="M279 243.7l2.9-1.4zM279 243.8l3-1.5zM281.7 241.8l.3 .5zM281.7 241.8l.3 .5zM281.7 241.8l.2-.1zM281.9 241.7l-.1 .1zM281.9 241.7l1 2zM281.8 241.8l1.1 1.9zM282.8 243.7l-1.1 2.3zM282.8 243.7l-1.4 2.5zM281.4 246.2l1.5-.9zM281.4 246.2l1.5-.9z"/>
<path d="M278.3 243.4l.5 .8zM278.3 243.4l.5 .8z"/>
<path d="M278.3 243.4l.5 .8zM278.3 243.4l.5 .8zM278.3 243.5l.5 .7zM278.3 243.5l.5 .7z"/>
<path d="M278.3 243.5l.5 .7zM278.2 243.5l.6 .7z"/>
<path d="M278.2 243.5l.6 .8zM278.2 243.5l.6 .8z"/>
<path d="M278.2 243.5l.6 .8zM278.2 243.5l.6 .8z"/>
<path d="M278.2 243.5l.7 .9zM278.2 243.5l.7 .9z"/>
<path d="M278.9 244.6l.1 .1zM278.9 244.6l.1 .1zM278.9 244.6l-.1 .1zM278.1 243.5l.7 1.2zM278.1 243.5l.7 1.1zM278.1 243.5l.3-.2zM278.4 243.3l-.1 .2z"/>
<path d="M278.7 243.8l.2 .3zM278.7 243.8l.2 .3z"/>
<path d="M278.7 243.8l.2 .3zM278.7 243.8l.2 .3z"/>
<path d="M278.7 243.8l.2 .3zM278.6 243.8l.3 .3zM278.6 243.7l.3 .4z"/>
<path d="M278.6 243.7l.3 .4zM278.6 243.7l.3 .4zM278.6 243.7l.3 .4zM278.5 243.7l.4 .4z"/>
<path d="M278.4 243.4l.5 .7zM278.3 243.4l.6 .7z"/>
<path d="M278.3 243.6l.6 .8zM278.3 243.6l.6 .8z"/>
<path d="M278.4 243.7l.5 .8zM278.4 243.7l.5 .8z"/>
<path d="M278.7 243.8l.2 .3zM278.7 243.8l.2 .3z"/>
<path d="M278.7 243.8l.2 .3zM278.7 243.8l.2 .3z"/>
<path d="M278.4 243.8l.5 .7zM278.4 243.8l.5 .7z"/>
<path d="M278.8 243.8l.1 .3zM278.7 243.8l.2 .3zM278.7 243.8l.2 .3zM278.7 243.8l.2 .3z"/>
<path d="M278.8 243.8l.1 .2zM278.8 243.8l.1 .2zM278.8 243.8l.1 .2zM278.8 243.8l.1 .2z"/>
<path d="M278.9 243.8l.1 .2zM278.9 243.8l.1 .2z"/>
<path d="M278.9 243.8l.1 .2zM278.9 243.8l.1 .2zM278.8 243.8l.2 .2z"/>
<path d="M279 243.8l.1 .1zM278.9 243.8l.2 .1zM278.9 243.8l.2 .1z"/>
<path d="M279 243.7l.1 .2zM279 243.7l.1 .2z"/>
<path d="M280.4 244.7l-.8 1.6 .5 .7zM279.6 246.3l.5 .7-.1 .1z"/>
<path d="M279.2 243.9l2.2-1.1-.1-.2zM279 243.7l2.3-1.1-2.1 1.3z"/>
<path d="M281.7 241.8l.7 1.1zM281.7 241.8l.7 1.1z"/>
<path d="M281.2 243.2l.3 2.9 .8-1.5zM281.2 243.2l.3 2.9-1.1-1.4z"/>
<path d="M282 242.3l.8 1.4zM281.8 242.4l.2-.1 .8 1.4z"/>
<path d="M281.4 242.8l.9 1.8 .2-.4zM281.4 242.8l.9 1.8-1.1-1.4z"/>
<path d="M281.8 242.4l.7 1.8 .3-.5zM281.3 242.6l.5-.2 .7 1.8z"/>
<path d="M283.1 244.7l.2-.2zM283.3 244.5l-.1 .2zM283.3 244.5l.6 1.3zM283.2 244.7l.7 1.1zM283.8 245.8l-.1 .1zM283.8 245.8l-.1 .1z"/>
<path d="M281.7 246.3l1.4-.7-.2-.2zM281.5 246.1l1.4-.7-1.2 .9z"/>
<path d="M282.9 245.4l.2 .2zM282.9 245.4l.2 .2z"/>
<path d="M283 245.3l.1 .2zM283 245.3l.1 .2z"/>
<path d="M283 245.3l.1 .2zM283 245.3l.1 .2zM282.9 245.4l.2 .1z"/>
<path d="M283.1 245.3l.1 .2zM283 245.3l.2 .2z"/>
<path d="M283.1 244.7l.5 .6zM283.1 244.7l.5 .6zM283.1 244.7l.5 .6z"/>
<path d="M283.1 245.3l.2 .2zM283.1 245.3l.1 .2zM283.1 245.3l.1 .2z"/>
<path d="M283.1 245.3l.2 .2zM283.1 245.3l.3 .2z"/>
<path d="M283.1 245.3l.2 .2zM283.1 245.3l.2 .2zM283.1 245.3l.2 .2zM283.1 245.3l.2 .2z"/>
<path d="M283.2 245.3l.2 .2zM283.1 245.3l.3 .2z"/>
<path d="M280 247.2l3-1.7zM280 247l3-1.5-3 1.7zM279.5 246.3l.5 .9zM279.5 246.3l.5 .7zM281.3 242.9l-1.8 3.4zM281.3 242.9l.3-.2-2 3.6zM279.2 244l2.4-1.3zM279.1 243.9l2.5-1.2z"/>
<path d="M283.2 245.2l.2 .3zM283.2 245.2l.2 .3zM283.2 245.2l.2 .3zM283.2 245.2l.2 .3z"/>
<path d="M283.2 245.2l.2 .3zM283.2 245.2l.2 .3z"/>
<path d="M283.2 245.2l.3 .3zM283.2 245.2l.3 .3z"/>
<path d="M283.2 245.2l.3 .3zM283.2 245.2l.3 .3zM283.2 245.2l.3 .3zM283.2 245.2l.3 .3z"/>
<path d="M283.2 245.2l.3 .3zM283.2 245.2l.2 .3z"/>
<path d="M283.2 245.2l.3 .3zM283.2 245.2l.4 .4z"/>
<path d="M283.1 244.7l.5 .7zM283.1 244.7l.5 .7z"/>
<path d="M283.1 244.7l.6 .8zM283.1 244.7l.6 .8z"/>
<path d="M283.2 244.8l.5 .7zM283.2 244.8l.5 .7z"/>
<path d="M283.2 244.9l.6 .8zM283.2 244.9l.6 .8z"/>
<path d="M283.2 245.2l.5 .6zM283.2 245.2l.6 .6z"/>
<path d="M283.6 245.6l.1 .2zM283.6 245.6l.1 .2zM283.6 245.6l.1 .2z"/>
<path d="M283.6 245.7l.1 .1zM283.6 245.7l.1 .1z"/>
<path d="M283.2 245l.7 .8zM283.2 245l.7 .8zM283.2 245l.7 .8zM283.2 245l.7 .8z"/>
<path d="M283.2 245.1l.6 .7zM283.2 245.1l.6 .7zM283.2 245.1l.6 .7z"/>
<path d="M283.2 245l.7 .8zM283.2 245l.6 .8zM283.2 245l.6 .8z"/>
</g>
<path d="M278.7 243.7l-.1 .2M278.8 244.2h.1M283.2 245.1v.1M283.5 245.5h-.1" fill="none" stroke="#000" stroke-width=".31"/>
<circle cx="279.1" cy="243.9" r=".17" fill="#000"/>
<g fill="none" stroke="#000" stroke-width=".34">
<path d="M275.3 239.3l6 2.1M280.5 233.2l3 6.2 4.9 1.7M281.3 239.8l5.7 2M282 239.7l5.5 1.9M282.8 239.6l5.1 1.8M284.2 239.3l4.7 1.6M285 239.2l4.4 1.4M285.7 239l4.1 1.4M287.2 238.7l3.6 1.2M288 238.6l3.3 1.1M288.5 232.8l-2.1 6.1 3.9 1.3M288.7 238.4l3 1.1"/>
<path d="M289.4 238.3l2.8 .9M290.2 238.1l2.5 .9M290.4 238.1a7 7 0 0 0-11.4 1.2 7 7 0 0 0 5 10.3 7 7 0 0 0 8-8.3M290.9 238l2.3 .8M291.7 237.9l1.9 .6M292.4 237.7l1.7 .6M293.2 237.6l1.4 .5M293.9 237.5l1.2 .3M294.7 237.3l.8 .3M295.4 237.2l.6 .2M296.1 237l.4 .1M296.9 236.9h.1"/>
<path d="M297.2 236.8l-14.5 7.1M279 240.3l6.6 2.2M279.8 240.1l6.2 2.2M280.2 245.1l-11.1 5.4M280.5 240l6 2M283.8 246.6l-2.1 6M286.7 246l3.1 6.2M289 244l6 2.1"/>
</g>
<text font-size="6.7" x="319" y="231.7">WRIGHT STATE UNIVERSITY</text>
<g font-size="5.3">
<text x="315.2" y="250.5">BIOLOGICAL SCIENCES BUILDING I &amp; II</text>
<text x="339.6" y="257">THIRD FLOOR PLAN</text>
<text x="353.2" y="263.4">BS - 0008</text>
<text x="388.3" y="274.9">/</text>
</g>
<text font-size="4.4" x="331.7" y="237.5">Facilities Management &amp; Services</text>
<g font-size="3.5">
<text x="311" y="269.5">BY</text>
<text x="339.8" y="269.5">DATE</text>
<text x="358.7" y="269.5">SCALE</text>
<text x="379.7" y="269.5">SEQUENCE</text>
<text x="400.9" y="269.5">DWG#</text>
<text x="311" y="274.2">D. KENDRICK</text>
<text x="339.7" y="274.2">9/19/2017</text>
<text x="358.7" y="274.2">1&quot;=30'</text>
<text x="385.6" y="274.2">4</text>
<text x="390.6" y="274.2">4</text>
<text x="400.9" y="274.2">#### - ##</text>
</g>
<text font-size="3.3" x="329.8" y="242.1">(937) 775-4444 - facilities_planning@wright.edu</text>
<g font-size="3">
<text x="310.9" y="224.4">REV.</text>
<text x="322.2" y="224.4">DATE</text>
<text x="333.5" y="224.4">BY</text>
<text x="341.9" y="224.4">DESCRIPTION</text>
</g>
</svg>
